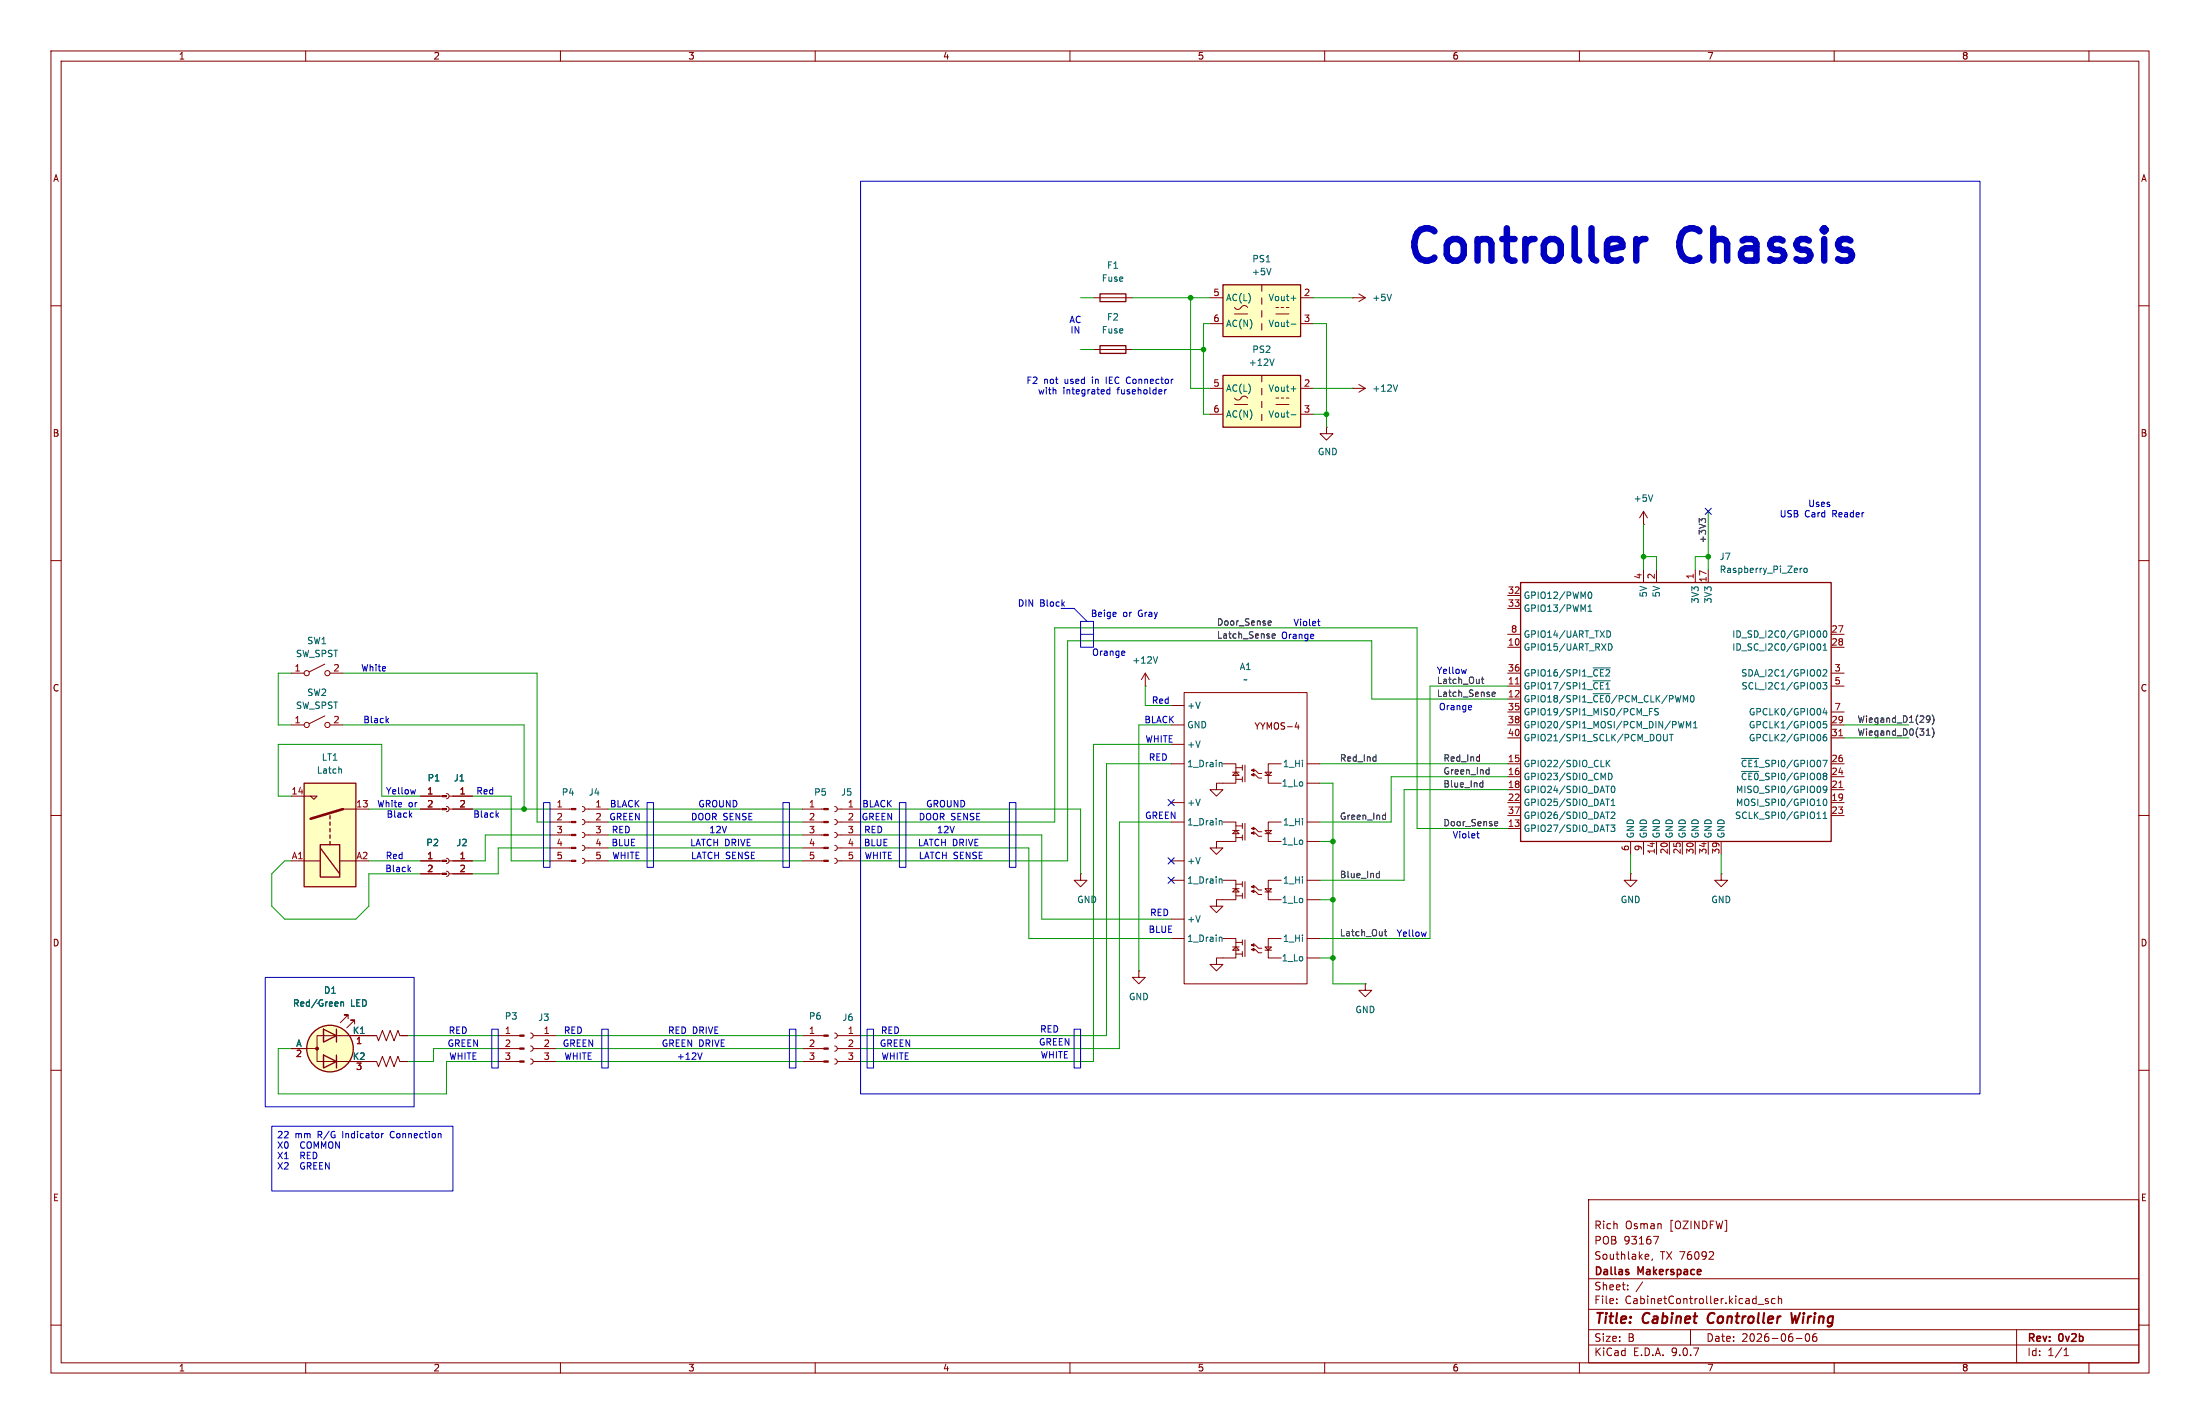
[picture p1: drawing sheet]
<svg xmlns="http://www.w3.org/2000/svg" width="432mm" height="279mm" viewBox="0 0 432 279" stroke-linecap="round" stroke-linejoin="round" font-family="sans-serif">
<g fill="none" stroke="#840000" stroke-width=".2">
<path d="M10 10h411.8v259.4h-411.8zM12 12h407.8v255.4h-407.8zM60 10v2M110 10v2M160 10v2M210 10v2M260 10v2M310 10v2M360 10v2M410 10v2M265.4 58.4h.1M265.4 58.4h2.6"/>
<path d="M266.7 57.7l1.3 .7M268 58.4l-1.3 .8M10 60h2M419.8 60h2M10 110h2M295.9 116.8h2.5M295.9 119.4h2.5M322.6 111.8v2.5M325.1 111.8v2.5M332.7 111.8v2.5M335.3 111.8v2.5M419.8 110h2"/>
<path d="M57.1 132.1h2.6M63.8 130.3l-3.1 1.5M64.8 132.1h2.5M229.9 138.4h2.5M232.4 135.9h24.1v57.1h-24.1zM295.9 132.1h2.5M295.9 124.5h2.5M295.9 127h2.5M295.9 134.6h2.5M295.9 137.2h2.5M295.9 139.7h2.5M359.4 132.1h2.5"/>
<path d="M359.4 124.5h2.5M359.4 127h2.5M359.4 134.6h2.5M359.4 139.7h2.5M10 160h2M107.9 158.8h4.3M229.9 149.9h2.5M229.9 142.2h2.5M229.9 146.1h2.5M229.9 157.5h2.5M240 149.9h2.6v3.8h-3.8v1.2h-1.3l1.3 1.3 1.2-1.3h-1.2M241.9 151.5h1.3"/>
<path d="M242.6 151.5l.6 .6h-1.3zM242.6 152.9h1.2M242.6 150.6h1.2M243.8 150.1v1M243.8 152.4v1M244.3 150.1v3.3M245.6 151.1l.5-.2v.5zM245.6 152l.5-.2v.5zM245.7 151.1h.7l.6 .7h.6M245.7 152h.7l.6 .7h.6M248.3 151.5h1.3l-.7 .6zM248.3 152.1h1.3"/>
<path d="M251.5 149.9h-2.6v3.8h2.6M254.2 142.7h.8M254.8 142.2v.9M256.5 149.9h2.6M256.5 153.7h2.6M295.9 149.9h2.5M295.9 142.2h2.5M295.9 157.5h2.5M295.9 144.8h2.5M295.9 152.4h2.5M295.9 154.9h2.5M359.4 149.9h2.5"/>
<path d="M359.4 142.2h2.5M359.4 157.5h2.5M359.4 144.8h2.5M359.4 152.4h2.5M359.4 154.9h2.5M419.8 160h2M107.9 161.3h4.3M107.9 168.9h4.3M107.9 163.8h4.3M107.9 166.4h4.3M212.1 171.5v1.2h1.3l-1.3 1.3-1.3-1.3h1.3M212.1 171.5h.1"/>
<path d="M229.9 161.3h2.5M229.9 172.7h2.5M229.9 168.9h2.5M240 161.3h2.6v3.8h-3.8v1.3h-1.3l1.3 1.2 1.2-1.2h-1.2M240 172.7h2.6v3.8h-3.8v1.3h-1.3l1.3 1.3 1.2-1.3h-1.2M241.9 162.9h1.3M241.9 174.4h1.3M242.6 162.9l.6 .7h-1.3zM242.6 174.4l.6 .6h-1.3zM242.6 164.3h1.2M242.6 175.8h1.2M242.6 162.1h1.2"/>
<path d="M242.6 173.5h1.2M243.8 161.5v1.1M243.8 163.8v1M243.8 173v1M243.8 175.3v1M244.3 161.5v3.3M244.3 173v3.3M245.6 162.6l.5-.3v.5zM245.6 163.4l.5-.2v.5zM245.6 174l.5-.3v.5zM245.6 174.9l.5-.3v.5zM245.7 162.6h.7l.6 .6h.6"/>
<path d="M245.7 163.4h.7l.6 .7h.6M245.7 174h.7l.6 .6h.6M245.7 174.9h.7l.6 .6h.6M248.3 162.9h1.3l-.7 .7zM248.3 174.4h1.3l-.7 .6zM248.3 163.6h1.3M248.3 175h1.3M251.5 161.3h-2.6v3.8h2.6M251.5 172.7h-2.6v3.8h2.6M256.5 161.3h2.6M256.5 165.1h2.6M256.5 172.7h2.6"/>
<path d="M256.5 176.5h2.6M295.9 160h2.5M295.9 162.6h2.5M320 165.1v2.5M322.6 165.1v2.5M325.1 165.1v2.5M327.7 165.1v2.5M330.2 165.1v2.5M332.7 165.1v2.5M335.3 165.1v2.5M337.8 165.1v2.5M359.4 160h2.5"/>
<path d="M223.5 190.5v1.3h1.3l-1.3 1.2-1.3-1.2h1.3M223.5 190.5h.1M229.9 184.2h2.5M229.9 180.3h2.5M240 184.2h2.6v3.8h-3.8v1.2h-1.3l1.3 1.3 1.2-1.3h-1.2M241.9 185.8h1.3M242.6 185.8l.6 .6h-1.3zM242.6 187.2h1.2M242.6 184.9h1.2M243.8 184.4v1M243.8 186.7v1M244.3 184.4v3.3"/>
<path d="M245.6 185.4l.5-.2v.5zM245.6 186.3l.5-.2v.5zM245.7 185.4h.7l.6 .7h.6M245.7 186.3h.7l.6 .6h.6M248.3 185.8h1.3l-.7 .6zM248.3 186.4h1.3M251.5 184.2h-2.6v3.8h2.6M256.5 184.2h2.6M256.5 188h2.6M268 193v1.3h-1.3l1.3 1.3 1.2-1.3h-1.2M268 193h.1M10 210h2"/>
<path d="M157.5 203.2h4.2M157.5 205.7h4.2M157.5 208.3h4.2M163.8 202.7l.4 .1 .1 .4-.1 .4-.4 .1M163.8 205.2l.4 .2 .1 .3-.1 .4-.4 .1M163.8 207.8l.4 .1 .1 .4-.1 .3-.4 .2M164.3 203.2h4.6M164.3 205.7h4.6M164.3 208.3h4.6M419.8 210h2M311.8 235.4h108v32h-108zM10 260h2"/>
<path d="M311.8 256.9h108M311.8 250.9h108M317.3 255.6v.2M317.3 254.9v.1M319.5 252.9v.2M319.5 252.2v.1M322.4 251.5l-1.3 1.9M323.1 246.1l.4 .1 .1 .2-.7 .2M323.5 247l-.4 .1M324.3 247l-.1 .3M324.5 242.6h1l-.6 1.5M336 245.6l.3 .3v.3l-.9 .9h.9"/>
<path d="M345 255.9h1.2M347 254.9l-.3-.1-.2 .2v.2l.5 .2v.3h-.5M348.4 254.9l-.4-.1-.3 .3 .1 .6h.6M349 254.9l.3-.1 .3 .1 .1 .9M349 254.3v1.5M419.8 260h2M60 267.4v2M110 267.4v2M160 267.4v2M210 267.4v2M260 267.4v2M310 267.4v2"/>
<path d="M311.8 263.9h108M311.8 260.9h108M331.8 260.9v3M352.5 262.6h1.2M354.5 261.8a.81 .81 0 0 0 .3 1.4l.2-.2 .2-.4-.2-.8M356 261.8a1.17 1.17 0 0 0-.1 1.3h.6l.1-.6-.3-.2h-.4l-.1 .2M360 267.4v2M395.8 260.9v6.5M405.1 266h.9M405.1 264.9l.4-.4v1.5M410 267.4v2"/>
<circle cx="60.2" cy="132.1" r=".51"/>
<circle cx="64.3" cy="132.1" r=".51"/>
</g>
<path d="M335.5 257.9l-.2 .2a1.23 1.23 0 0 0 .1 1.4M351.6 257.6l.2 2 .6-1.4 .2 1.4 .7-2" fill="none" stroke="#840000" stroke-width=".4"/>
<path d="M319.5 249.6l.2 .2-.2 .3M319.5 249.1h.1" fill="none" stroke="#840000" stroke-width=".3"/>
<g fill="none" stroke="#006464" stroke-width=".2">
<path d="M273.1 57.7l-.4 1.3M311.7 116.6l.3-.5a.68 .68 0 0 1 .4 .7 .68 .68 0 0 1-.4 .6l-.3-.5M311.7 120h.7M311.7 119.1l.4-.4v1.3M353.7 111.5l-.4 .2M354.1 111.6l.2-.1 .3 .1 .1 .5-.1 .2-.5-.1zM312.7 131h3.3M312.7 133.6h3.3M312.7 136.1h3.3M315.7 123.8a.68 .68 0 0 1 .4 .6 .68 .68 0 0 1-.4 .6M315.7 126.3a.64 .64 0 0 1 .7 .6 .64 .64 0 0 1-.7 .7M323.7 139.6h.5"/>
<path d="M324.3 139h-.6v1.3M325.5 139.1l-.5-.1-.2 .1v.4l.6 .2 .1 .3-.3 .3-.4-.1M331.9 136.6l.2-.1a.68 .68 0 0 1 .4 .6 .68 .68 0 0 1-.4 .6l-.3-.4zM356.9 126.3a.68 .68 0 0 1 .5 .6 .68 .68 0 0 1-.5 .7M357.2 123.9l.2 .4-.2 .6M357.3 134.2v.8M357.8 133.9h.8l-.5 .5 .4 .1v.6l-.2 .1-.5-.1M357.8 127.6h.8M357.8 131.5l.5-.1 .3 .4-.8 .9h.8M357.8 126.7l.4-.4v1.3M358 123.9l.1-.1a.68 .68 0 0 1 .5 .6 .68 .68 0 0 1-.5 .6l-.3-.4zM358.1 138.9l-.3 1h.8"/>
<path d="M358.4 139.4v.9M239.5 149.6l.4 .2v.6M315.3 149.2v1.2M315.4 149.7l.6 .7M315.7 151.7a.64 .64 0 0 1 .7 .6 .64 .64 0 0 1-.7 .7M316 149.2l-.7 .7M316.2 159.5l.5-.2 .3 .4-.8 .9h.8M316.2 158.1h.8M316.2 157.2l.4-.4v1.3M316.4 154.4l.1-.2a.68 .68 0 0 1 .5 .7 .68 .68 0 0 1-.5 .6l-.3-.5zM322.5 140.4h.9M326.5 144.1v1l.3 .3 .3-.1 .1-.2v-1"/>
<path d="M327.7 144.1h.7M328 144.1v1.3M329.4 141.5l.3 1.3 .3-.9 .2 .9 .3-1.3M331 142.8v-1.3l.4 1 .4-1v1.3M332.4 142.8h.7M332.4 141.9l.3-.4v1.3M341.8 148.8h3.4M341.8 151.4h3.4M357.8 159.7l.4-.4v1.3M358 156.9l.1-.1a.68 .68 0 0 1 .5 .6 .68 .68 0 0 1-.5 .7l-.3-.5zM358.4 144.1l-.3 .1-.2 .2-.1 .7 .3 .3 .4-.2 .1-.4-.2-.2h-.3l-.3 .2M358.5 141.5h-.6l-.1 .7 .2-.2 .4 .1 .2 .2-.1 .4-.2 .1-.5-.1"/>
<path d="M358.6 154.8l-.3 .2h-.3l-.2-.2 .1-.4 .4-.2 .3 .3-.1 .7-.2 .3h-.3M239.5 161l.4 .2v.7M239.5 172.5l.4 .1v.7M316.2 161.9h.8l-.5 .5 .4 .1v.5l-.2 .1-.5-.1M356.6 160.6h.8M357.8 160.6h.8M239.5 183.9l.4 .2v.6"/>
</g>
<g fill="#840000" stroke="#840000" stroke-width=".2">
<path d="M112.2 158.6h.8v.3h-.8z"/>
<path d="M112.2 161.2h.8v.2h-.8z"/>
<path d="M112.2 163.7h.8v.3h-.8z"/>
<path d="M112.2 166.2h.8v.3h-.8z"/>
<path d="M112.2 168.8h.8v.2h-.8z"/>
<path d="M161.7 203.1h.9v.2h-.9z"/>
<path d="M161.7 205.6h.9v.3h-.9z"/>
<path d="M161.7 208.2h.9v.2h-.9z"/>
</g>
<path d="M298.4 114.3h61v50.8h-61z" fill="none" stroke="#840000" stroke-width=".25"/>
<path d="M297.4 134.2h.7M360.9 144.4h.7M360.9 154.5h.7" fill="none" stroke="#a90000" stroke-width=".2"/>
<path d="M59.7 153.7h10.1v20.3h-10.1z" fill="#ffffc2"/>
<path d="M214.6 58.4h7.6M57.1 156.2h5.1l-.6 .6-.6-.6M67.3 158.8h5.1M57.1 168.9h5.8M66.7 168.9h3.1" fill="none" stroke="#840000" stroke-width=".2"/>
<path d="M215.9 57.7h5.1v1.5h-5.1zM59.7 153.7h10.1v20.3h-10.1zM62.9 165.7h3.8v6.4h-3.8zM62.9 166.4l3.8 5.1M64.8 160v.7M64.8 161.3v.6M64.8 162.6v.6M64.8 163.8v.7M64.8 165.1v.6" fill="none" stroke="#840000" stroke-width=".25"/>
<path d="M67.3 158.8l-6.3 1.9" fill="none" stroke="#840000" stroke-width=".51"/>
<path d="M66.9 150.9l.1 .1v.7" fill="none" stroke="#006464" stroke-width=".2"/>
<path d="M240 73.7h15.3v10.1h-15.3z" fill="#ffffc2"/>
<path d="M240 73.7h15.3v10.1h-15.3z" fill="none" stroke="#840000" stroke-width=".25"/>
<g fill="none" stroke="#840000" stroke-width=".2">
<path d="M237.5 76.2h2.5M242.3 78.1a.83 .83 0 0 0 .8 .4 .83 .83 0 0 0 .7-.6 .73 .73 0 0 1 1.1 .2M242.3 79.4h2.6M247.6 73.7v1.2M247.6 76.2v1.3M247.6 78.7v1.3M250.4 79.4h2.6M250.4 78.1h.6M251.5 78.1h.5M252.5 78.1h.5M255.3 76.2h2.5M237.5 81.3h2.5"/>
<path d="M247.6 81.3v1.3M255.3 81.3h2.5M322.6 102.9h.1M322.6 100.3l-.8 1.3M322.6 100.3l.7 1.3M322.6 100.3v2.6M57.1 142.2h2.6M63.8 140.5l-3.1 1.5M64.8 142.2h2.5M114.3 158.2l.4 .2 .1 .4-.1 .3-.4 .2M114.8 158.8h4.6M157.5 158.8h4.2"/>
<path d="M163.8 158.2l.4 .2 .1 .4-.1 .3-.4 .2M164.3 158.8h4.6M82.5 168.9h4.3M82.5 171.5h4.3M114.3 160.8l.4 .1 .1 .4-.1 .3-.4 .2M114.3 163.3l.4 .2 .1 .3-.1 .4-.4 .1M114.3 165.9l.4 .1 .1 .4-.1 .3-.4 .2M114.3 168.4l.4 .2 .1 .3-.1 .4-.4 .1M114.8 168.9h4.6M114.8 161.3h4.6M114.8 163.8h4.6M114.8 166.4h4.6"/>
<path d="M157.5 168.9h4.2M157.5 161.3h4.2M157.5 163.8h4.2M157.5 166.4h4.2M163.8 160.8l.4 .1 .1 .4-.1 .3-.4 .2M163.8 163.3l.4 .2 .1 .3-.1 .4-.4 .1M163.8 165.9l.4 .1 .1 .4-.1 .3-.4 .2M163.8 168.4l.4 .2 .1 .3-.1 .4-.4 .1M164.3 168.9h4.6M164.3 161.3h4.6M164.3 163.8h4.6M164.3 166.4h4.6"/>
<path d="M337.8 171.5v1.2h1.3l-1.3 1.3-1.3-1.3h1.3M337.8 171.5h.1M72.4 208.3h1.5l.4 1 .8-2 .7 2 .8-2 .7 2 .8-2 .4 1h1.5M97.8 203.2h4.2M97.8 205.7h4.2M97.8 208.3h4.2M104.1 202.7l.4 .1 .1 .4-.1 .4-.4 .1M104.1 205.2l.4 .2 .1 .3-.1 .4-.4 .1M104.1 207.8l.4 .1 .1 .4-.1 .3-.4 .2M104.6 203.2h4.6M104.6 205.7h4.6M104.6 208.3h4.6"/>
<circle cx="60.2" cy="142.2" r=".51"/>
<circle cx="64.3" cy="142.2" r=".51"/>
</g>
<path d="M250.1 70.4l-.5 1.3M253.4 76.3h1M253.4 81.4h1M324.4 97.1l-.4 1.3" fill="none" stroke="#006464" stroke-width=".2"/>
<g fill="#840000" stroke="#840000" stroke-width=".2">
<path d="M102 203.1h.9v.2h-.9z"/>
<path d="M102 205.6h.9v.3h-.9z"/>
<path d="M102 208.2h.9v.2h-.9z"/>
<path d="M86.8 168.8h.8v.2h-.8z"/>
<path d="M86.8 171.3h.8v.3h-.8z"/>
<path d="M161.7 158.6h.9v.3h-.9z"/>
<path d="M161.7 161.2h.9v.2h-.9z"/>
<path d="M161.7 163.7h.9v.3h-.9z"/>
<path d="M161.7 166.2h.9v.3h-.9z"/>
<path d="M161.7 168.8h.9v.2h-.9z"/>
</g>
<path d="M240 55.9h15.3v10.1h-15.3z" fill="#ffffc2"/>
<g fill="none" stroke="#840000" stroke-width=".25">
<path d="M240 55.9h15.3v10.1h-15.3zM215.9 67.8h5.1v1.5h-5.1zM63.5 201.9l2.5 1.3-2.5 1.3zM63.5 207l2.5 1.3-2.5 1.3zM66 201.9v2.6M66 207v2.6"/>
<circle cx="64.8" cy="205.7" r="4.6"/>
</g>
<g fill="none" stroke="#840000" stroke-width=".2">
<path d="M237.5 58.4h2.5M247.6 55.9v1.3M247.6 58.4v1.3M255.3 58.4h2.5M214.6 68.6h7.6M237.5 63.5h2.5M242.3 60.3a.83 .83 0 0 0 .8 .4 .83 .83 0 0 0 .7-.6 .73 .73 0 0 1 1.1 .2M242.3 61.6h2.6M247.6 61v1.2M247.6 63.5v1.3M250.4 61.6h2.6M250.4 60.3h.6"/>
<path d="M251.5 60.3h.5M252.5 60.3h.5M255.3 63.5h2.5M265.4 76.2h.1M265.4 76.2h2.6M266.7 75.4l1.3 .8M268 76.2l-1.3 .8M260.3 83.8v1.3h1.3l-1.3 1.3-1.2-1.3h1.2M260.3 83.8h.1M224.8 134.6h.1M224.8 132.1l.8 1.3M224.8 132.1l-.8 1.3"/>
<path d="M224.8 132.1v2.5M82.5 156.2h4.3M82.5 158.8h4.3M87.6 155.7l.4 .2 .1 .3-.1 .4-.4 .1M87.6 158.2l.4 .2 .1 .4-.1 .3-.4 .2M88.1 156.2h4.6M88.1 158.8h4.6M82.5 168.9h3.9M82.5 171.5h3.9M87.6 168.4l.4 .2 .1 .3-.1 .4-.4 .1M87.6 170.9l.4 .2 .1 .4-.1 .3-.4 .2M88.1 168.9h4.6"/>
<path d="M88.1 171.5h4.6M320 171.5v1.2h1.3l-1.3 1.3-1.2-1.3h1.2M320 171.5h.1M68.3 199.9v-.8h-.7h.7l-1.5 1.6M57.1 205.7h5.1M66.7 203.2h7.2l.4 1 .8-2 .7 2 .8-2 .7 2 .8-2 .4 1h1.5M66.7 208.3h7M66.8 203.2h-4.6v5.1h4.6M69.6 200.9v-.7h-.8h.8l-1.5 1.5M78.7 208.3h1.3"/>
</g>
<path d="M249.5 52.6l-.5 1.3M253.4 58.5h1M253.4 63.6h1M274.3 75.5l-.4 1.3M227.2 128.8l-.4 1.3M66.9 196.6v.8M66.9 196.7l.5-.1v.8" fill="none" stroke="#006464" stroke-width=".2"/>
<circle cx="64.8" cy="205.7" r="4.6" fill="#ffffc2" stroke="#ffffc2" stroke-width=".2"/>
<g fill="#840000" stroke="#840000" stroke-width=".2">
<path d="M86.8 156.1h.8v.2h-.8z"/>
<path d="M86.8 158.6h.8v.3h-.8z"/>
<circle cx="62.2" cy="205.7" r=".28"/>
</g>
<g fill="none" stroke="#0f0f0f" stroke-width=".2">
<path d="M334 102.2l-.5-.5v.8M334 102l.2-.3h.3l.3 .3M249.1 121.8l.3 .1 .1 .2-.6 .2M249.4 122.6l-.3 .1M249.7 124.8l.6-.1-.1-.3h-.3l-.2 .2v.6h.5M290.7 133.3h.5M290.9 132.8v1.1l.3 .2M292.9 136.2l.6-.1-.1-.2-.4-.1-.1 .2v.6h.5M271.6 159.9l.3 .1M271.9 159.5v1.3M290.7 153.6h.4M291.1 153.2v1.2"/>
<path d="M291.1 154.4h-.4M291.9 151l.4 .1M292.3 150.6v1.3M292.3 151.8l-.4 .1M378.1 144.3h.7M378.3 143.2l.1-.2v1.3M378.3 140.5l.4 .1 .1 .6-.2 .5h-.4M378.8 141l-.2 .2h-.3M379.2 142.8a1.46 1.46 0 0 1 0 2M379.2 140.3a1.46 1.46 0 0 1 0 1.9M270.4 171.4h.3M270.7 170.9v1.3"/>
<path d="M270.7 172.1l-.3 .1M271.9 160.7l-.3 .1M293.5 161.2l.4 .1 .1 .2-.7 .1M293.9 162h-.4M271.7 182.8h.5M271.9 182.4v1.1l.3 .1"/>
</g>
<g fill="none" stroke="#0000c2" stroke-width=".2">
<path d="M168.9 35.6h219.7v179h-219.7zM217.8 76v1.3M217.8 76.5h-.3l-.3 .2 .1 .5h.5M221.3 74l-.2 .5 .2 .7M228.6 76.5v.8M229 76.5l-.4 .2M208.3 119.4h2.5l2.6 2.5M212.1 121.9h2.5v5.1h-2.5zM212.1 124.5h2.5M220.6 127.8l.2 .3-.6 .1M220.7 128.5l-.1 .1M257.7 124.5l.1 .3-.6 .1"/>
<path d="M257.8 125.2l-.1 .1M258.6 121.9h.5M258.8 122.6l.3 .2M287.8 131.3l-.2 .9M288.7 138.4l.1 .3-.6 .1M288.8 139.2l-.1 .1M75.9 141.3l.4 .5M76.3 141l-.5 .4M80.5 159.9l.3 .5M80.8 159.5l-.4 .5M81.6 154.9l-.3 .9M97.5 159.9l.4 .4"/>
<path d="M97.9 159.5l-.5 .5M106.7 157.5h1.2v12.7h-1.2zM127 157.5h1.3v12.7h-1.3zM153.7 157.5h1.2v12.7h-1.2zM176.5 157.5h1.3v12.7h-1.3zM198.1 157.5h1.3v12.7h-1.3zM80.2 170.5l.4 .5M80.6 170.2l-.5 .5M289.8 163.6h.5M290 164.2l.3 .2M52.1 191.8h29.2v25.4h-29.2zM279.9 182.9l-.2 .8"/>
<path d="M96.5 201.9h1.3v7.7h-1.3zM118.1 201.9h1.3v7.7h-1.3zM137.8 206.6l-.4 1.2M154.9 201.9h1.3v7.7h-1.3zM170.2 201.9h1.2v7.7h-1.2zM210.8 201.9h1.3v7.7h-1.3zM53.3 221h35.6v12.7h-35.6zM74.9 222.4v.9M75.3 222.4l-.4 .3M86.5 222.5l.1 .8"/>
</g>
<g fill="none" stroke="#009600" stroke-width=".2">
<path d="M212.1 58.4h2.5M222.2 58.4h15.3M233.7 58.4v17.8h3.8M257.8 58.4h7.6M212.1 68.6h2.5M222.2 68.6h14M237.5 63.5h-1.3v17.8h1.3M257.8 76.2h7.6M257.8 63.5h2.5v20.3M257.8 81.3h2.5M322.6 109.2h2.5v2.6M322.6 102.9v8.9"/>
<path d="M335.3 109.2h-2.6v2.6M335.3 100.3v11.5M57.1 132.1h-2.5v10.1h2.5M67.3 132.1h38.1v29.2h2.5M224.8 134.6v3.8h5.1M295.9 137.2h-26.7v-11.5h-59.7v43.2h-40.6M295.9 134.6h-15.2v49.6h-21.6M57.1 156.2h-2.5v-10.1h20.3v10.1h7.6M67.3 142.2h35.6v16.6M72.4 158.8h10.1M92.7 156.2h7.6v12.7h7.6M92.7 158.8h15.2"/>
<path d="M119.4 158.8h38.1M168.9 158.8h43.2v12.7M229.9 146.1h-15.3v62.2h-45.7M229.9 142.2h-6.4v48.3M229.9 149.9h-12.7v53.3h-48.3M259.1 149.9h36.8M259.1 153.7h2.5v39.3h6.4M295.9 152.4h-22.9v8.9h-13.9M295.9 154.9h-20.3v17.8h-16.5M361.9 142.2h12.7M361.9 144.8h12.7M57.1 168.9h-1.2l-2.6 2.6v6.3l2.6 2.5h13.9l2.6-2.5v-6.3h10.1"/>
<path d="M72.4 168.9h10.1M107.9 163.8h-12.7v5.1h-2.5M107.9 166.4h-10.1v5.1h-5.1M119.4 168.9h38.1M119.4 161.3h38.1M119.4 166.4h38.1M119.4 163.8h38.1M168.9 163.8h35.6v16.5h25.4M168.9 161.3h38.1v-38.1h71.1v39.4h17.8M168.9 166.4h33v17.8h28M229.9 161.3h-10.2v44.4h-50.8M259.1 176.5h2.5"/>
<path d="M259.1 165.1h2.5M320 167.6v3.9M337.8 167.6v3.9M259.1 188h2.5M57.1 205.7h-2.5v8.9h33v-6.3h10.2M80 203.2h17.8M97.8 205.7h-12.7v2.6h-5.1M109.2 208.3h48.3M109.2 205.7h48.3M109.2 203.2h48.3"/>
</g>
<path d="M334.7 99.7l1.2 1.2M335.9 99.7l-1.2 1.2M229.3 156.9l1.2 1.2M230.5 156.9l-1.2 1.2M229.3 168.3l1.2 1.2M229.3 172.1l1.2 1.2M230.5 168.3l-1.2 1.2M230.5 172.1l-1.2 1.2" fill="none" stroke="#000084" stroke-width=".2"/>
<path d="M321.2 46.9v4.2M323 46.9a1.62 1.62 0 0 0-1.8 1.2" fill="none" stroke="#0000c2" stroke-width="1.3"/>
<g fill="#009600" stroke="#009600" stroke-width=".2">
<circle cx="261.6" cy="188" r=".46"/>
<circle cx="261.6" cy="176.5" r=".46"/>
<circle cx="261.6" cy="165.1" r=".46"/>
<circle cx="260.3" cy="81.3" r=".46"/>
<circle cx="233.7" cy="58.4" r=".46"/>
<circle cx="236.2" cy="68.6" r=".46"/>
<circle cx="102.9" cy="158.8" r=".46"/>
<circle cx="322.6" cy="109.2" r=".46"/>
<circle cx="335.3" cy="109.2" r=".46"/>
</g>
<g font-size="8.8" fill="#0000c2">
<text x="275.1" y="53.3">Controller</text>
<text x="329.7" y="53.3">Chassis</text>
</g>
<g font-size="2.8" fill="#840000">
<text x="312.8" y="260.3">Title:</text>
<text x="322.5" y="260.3">Cabinet</text>
<text x="336" y="260.3">Controller</text>
<text x="353.2" y="260.3">Wiring</text>
</g>
<g font-size="2.1" fill="#840000">
<text x="312.8" y="244.4">POB 93167</text>
<text x="312.8" y="241.4">Rich</text>
<text x="319" y="241.4">Osman</text>
<text x="327.8" y="241.4">[OZINDFW]</text>
<text x="312.8" y="250.6">Dallas</text>
<text x="312.8" y="247.4">Southlake,</text>
<text x="321.5" y="250.6">Makerspace</text>
<text x="325.8" y="247.4">TX 76092</text>
<text x="312.8" y="256.1">File:</text>
<text x="312.8" y="253.4">Sheet:</text>
<text x="318.9" y="256.1">CabinetController.kicad_sch</text>
<text x="312.8" y="263.5">Size:</text>
<text x="319.5" y="263.5">B</text>
<text x="334.8" y="263.5">Date:</text>
<text x="341.8" y="263.5">2026-06-06</text>
<text x="397.8" y="263.7">Rev:</text>
<text x="404.2" y="263.7">0v2b</text>
<text x="312.8" y="266.3">KiCad</text>
<text x="320.5" y="266.3">E.D.A.</text>
<text x="328.1" y="266.3">9.0.7</text>
<text x="397.8" y="266.3">Id:</text>
<text x="401.9" y="266.3">1/1</text>
</g>
<g font-size="1.8" fill="#840000">
<text x="35" y="11.9">1</text>
<text x="85" y="11.9">2</text>
<text x="135" y="11.9">3</text>
<text x="185" y="11.9">4</text>
<text x="235" y="11.9">5</text>
<text x="285" y="11.9">6</text>
<text x="335" y="11.9">7</text>
<text x="385" y="11.9">8</text>
<text x="10.3" y="35.9">A</text>
<text x="420.1" y="35.9">A</text>
<text x="10.3" y="85.9">B</text>
<text x="420.1" y="85.9">B</text>
<text x="10.3" y="135.9">C</text>
<text x="420.1" y="135.9">C</text>
<text x="246.1" y="143.4">YYMOS-4</text>
<text x="10.3" y="185.9">D</text>
<text x="420.1" y="185.9">D</text>
<text x="10.3" y="235.9">E</text>
<text x="420.1" y="235.9">E</text>
<text x="35" y="269.3">1</text>
<text x="85" y="269.3">2</text>
<text x="135" y="269.3">3</text>
<text x="185" y="269.3">4</text>
<text x="235" y="269.3">5</text>
<text x="285" y="269.3">6</text>
<text x="335" y="269.3">7</text>
<text x="385" y="269.3">8</text>
</g>
<g font-size="1.8" fill="#006464">
<text x="217.2" y="52.9">F1</text>
<text x="245.7" y="51.7">PS1</text>
<text x="216.2" y="55.5">Fuse</text>
<text x="240.5" y="59.3">AC(L)</text>
<text x="245.6" y="54.2">+5V</text>
<text x="248.9" y="59.3">Vout+</text>
<text x="269.2" y="59.3">+5V</text>
<text x="216.2" y="65.6">Fuse</text>
<text x="217.2" y="63.1">F2</text>
<text x="240.5" y="64.4">AC(N)</text>
<text x="248.9" y="64.4">Vout-</text>
<text x="245" y="72">+12V</text>
<text x="245.7" y="69.4">PS2</text>
<text x="240.5" y="77.1">AC(L)</text>
<text x="248.9" y="77.1">Vout+</text>
<text x="269.2" y="77.1">+12V</text>
<text x="240.5" y="82.1">AC(N)</text>
<text x="248.9" y="82.1">Vout-</text>
<text x="258.6" y="89.5">GND</text>
<text x="320.5" y="98.7">+5V</text>
<text x="337.4" y="110.1">J7</text>
<text x="337.4" y="112.6">Raspberry_Pi_Zero</text>
<text x="299" y="117.7">GPIO12/PWM0</text>
<text x="323.4" y="117.3" transform="rotate(-90 323.4 117.3)">5V</text>
<text x="326" y="117.3" transform="rotate(-90 326 117.3)">5V</text>
<text x="333.6" y="118.5" transform="rotate(-90 333.6 118.5)">3V3</text>
<text x="336.1" y="118.5" transform="rotate(-90 336.1 118.5)">3V3</text>
<text x="299" y="120.2">GPIO13/PWM1</text>
<text x="299" y="125.3">GPIO14/UART_TXD</text>
<text x="339.9" y="125.3">ID_SD_I2C0/GPIO00</text>
<text x="58" y="129.1">SW_SPST</text>
<text x="60.2" y="126.6">SW1</text>
<text x="222.1" y="130.4">+12V</text>
<text x="243.2" y="131.7">A1</text>
<text x="299" y="127.9">GPIO15/UART_RXD</text>
<text x="339.9" y="127.9">ID_SC_I2C0/GPIO01</text>
<text x="60.2" y="136.8">SW2</text>
<text x="243.9" y="134.2">~</text>
<text x="299" y="132.9">GPIO16/SPI1_~{CE2}</text>
<text x="299" y="135.5">GPIO17/SPI1_~{CE1}</text>
<text x="341.6" y="132.9">SDA_I2C1/GPIO02</text>
<text x="341.7" y="135.5">SCL_I2C1/GPIO03</text>
<text x="58" y="139.3">SW_SPST</text>
<text x="232.9" y="139.3">+V</text>
<text x="232.9" y="143.1">GND</text>
<text x="299" y="138">GPIO18/SPI1_~{CE0}/PCM_CLK/PWM0</text>
<text x="299" y="140.6">GPIO19/SPI1_MISO/PCM_FS</text>
<text x="299" y="143.1">GPIO20/SPI1_MOSI/PCM_DIN/PWM1</text>
<text x="343.2" y="140.6">GPCLK0/GPIO04</text>
<text x="343.2" y="143.1">GPCLK1/GPIO05</text>
<text x="63.1" y="149.5">LT1</text>
<text x="232.9" y="146.9">+V</text>
<text x="299" y="145.6">GPIO21/SPI1_SCLK/PCM_DOUT</text>
<text x="343.2" y="145.6">GPCLK2/GPIO06</text>
<text x="62.1" y="152">Latch</text>
<text x="83.8" y="153.5">P1</text>
<text x="89" y="153.5">J1</text>
<text x="232.9" y="150.7">1_Drain</text>
<text x="251.5" y="154.5">1_Lo</text>
<text x="251.7" y="150.7">1_Hi</text>
<text x="299" y="150.7">GPIO22/SDIO_CLK</text>
<text x="299" y="153.3">GPIO23/SDIO_CMD</text>
<text x="299" y="155.8">GPIO24/SDIO_DAT0</text>
<text x="340.6" y="155.8">MISO_SPI0/GPIO09</text>
<text x="341.6" y="150.7">~{CE1}_SPI0/GPIO07</text>
<text x="341.6" y="153.3">~{CE0}_SPI0/GPIO08</text>
<text x="110.2" y="156.3">P4</text>
<text x="115.5" y="156.3">J4</text>
<text x="159.7" y="156.3">P5</text>
<text x="165" y="156.3">J5</text>
<text x="232.9" y="158.3">+V</text>
<text x="299" y="158.3">GPIO25/SDIO_DAT1</text>
<text x="299" y="160.9">GPIO26/SDIO_DAT2</text>
<text x="340.4" y="160.9">SCLK_SPI0/GPIO11</text>
<text x="340.6" y="158.3">MOSI_SPI0/GPIO10</text>
<text x="83.6" y="166.2">P2</text>
<text x="89.5" y="166.2">J2</text>
<text x="232.9" y="162.2">1_Drain</text>
<text x="251.5" y="166">1_Lo</text>
<text x="251.7" y="162.2">1_Hi</text>
<text x="299" y="163.4">GPIO27/SDIO_DAT3</text>
<text x="320.9" y="164.6" transform="rotate(-90 320.9 164.6)">GND</text>
<text x="323.4" y="164.6" transform="rotate(-90 323.4 164.6)">GND</text>
<text x="326" y="164.6" transform="rotate(-90 326 164.6)">GND</text>
<text x="328.5" y="164.6" transform="rotate(-90 328.5 164.6)">GND</text>
<text x="331.1" y="164.6" transform="rotate(-90 331.1 164.6)">GND</text>
<text x="333.6" y="164.6" transform="rotate(-90 333.6 164.6)">GND</text>
<text x="336.1" y="164.6" transform="rotate(-90 336.1 164.6)">GND</text>
<text x="338.7" y="164.6" transform="rotate(-90 338.7 164.6)">GND</text>
<text x="232.9" y="169.8">+V</text>
<text x="232.9" y="173.6">1_Drain</text>
<text x="251.7" y="173.6">1_Hi</text>
<text x="211.3" y="177.4">GND</text>
<text x="251.5" y="177.4">1_Lo</text>
<text x="318" y="177.4">GND</text>
<text x="335.8" y="177.4">GND</text>
<text x="232.9" y="181.2">+V</text>
<text x="232.9" y="185">1_Drain</text>
<text x="251.7" y="185">1_Hi</text>
<text x="251.5" y="188.8">1_Lo</text>
<text x="57.4" y="197.7">Red/Green</text>
<text x="63.5" y="195.2">D1</text>
<text x="68.8" y="197.7">LED</text>
<text x="221.5" y="196.4">GND</text>
<text x="69.1" y="202.9">K1</text>
<text x="99" y="200.3">P3</text>
<text x="105.6" y="200.5">J3</text>
<text x="158.7" y="200.3">P6</text>
<text x="165.2" y="200.5">J6</text>
<text x="265.9" y="199">GND</text>
<text x="58" y="205.5">A</text>
<text x="69.1" y="208">K2</text>
</g>
<g font-size="1.8" fill="#a90000">
<text x="238.1" y="58.2">5</text>
<text x="255.8" y="58.2">2</text>
<text x="238.1" y="63.2">6</text>
<text x="255.8" y="63.2">3</text>
<text x="238.1" y="75.9">5</text>
<text x="255.8" y="75.9">2</text>
<text x="238.1" y="81">6</text>
<text x="255.8" y="81">3</text>
<text x="322.3" y="113.7" transform="rotate(-90 322.3 113.7)">4</text>
<text x="324.9" y="113.7" transform="rotate(-90 324.9 113.7)">2</text>
<text x="332.5" y="113.7" transform="rotate(-90 332.5 113.7)">1</text>
<text x="295.9" y="116.6">32</text>
<text x="295.9" y="119.1">33</text>
<text x="335" y="114.3" transform="rotate(-90 335 114.3)">17</text>
<text x="296.5" y="124.2">8</text>
<text x="359.4" y="124.2">27</text>
<text x="57.7" y="131.8">1</text>
<text x="65.3" y="131.8">2</text>
<text x="295.9" y="126.7">10</text>
<text x="295.9" y="131.8">36</text>
<text x="359.4" y="126.7">28</text>
<text x="360" y="131.8">3</text>
<text x="295.9" y="134.4">11</text>
<text x="295.9" y="136.9">12</text>
<text x="360" y="134.4">5</text>
<text x="57.7" y="142">1</text>
<text x="65.3" y="142">2</text>
<text x="295.9" y="139.4">35</text>
<text x="295.9" y="142">38</text>
<text x="359.4" y="142">29</text>
<text x="360" y="139.4">7</text>
<text x="295.9" y="144.5">40</text>
<text x="295.9" y="149.6">15</text>
<text x="359.4" y="144.5">31</text>
<text x="359.4" y="149.6">26</text>
<text x="57.1" y="156">14</text>
<text x="83.7" y="156">1</text>
<text x="90.1" y="156">1</text>
<text x="295.9" y="152.1">16</text>
<text x="295.9" y="154.7">18</text>
<text x="359.4" y="152.1">24</text>
<text x="359.4" y="154.7">21</text>
<text x="69.8" y="158.5">13</text>
<text x="83.7" y="158.5">2</text>
<text x="90.1" y="158.5">2</text>
<text x="109.1" y="158.5">1</text>
<text x="109.1" y="161">2</text>
<text x="116.8" y="158.5">1</text>
<text x="116.8" y="161">2</text>
<text x="158.7" y="158.5">1</text>
<text x="158.7" y="161">2</text>
<text x="166.3" y="158.5">1</text>
<text x="166.3" y="161">2</text>
<text x="295.9" y="157.2">22</text>
<text x="295.9" y="159.8">37</text>
<text x="359.4" y="157.2">19</text>
<text x="359.4" y="159.8">23</text>
<text x="109.1" y="163.6">3</text>
<text x="109.1" y="166.1">4</text>
<text x="116.8" y="163.6">3</text>
<text x="116.8" y="166.1">4</text>
<text x="158.7" y="163.6">3</text>
<text x="158.7" y="166.1">4</text>
<text x="166.3" y="163.6">3</text>
<text x="166.3" y="166.1">4</text>
<text x="295.9" y="162.3">13</text>
<text x="319.8" y="167.1" transform="rotate(-90 319.8 167.1)">6</text>
<text x="322.3" y="167.1" transform="rotate(-90 322.3 167.1)">9</text>
<text x="324.9" y="167.7" transform="rotate(-90 324.9 167.7)">14</text>
<text x="327.4" y="167.7" transform="rotate(-90 327.4 167.7)">20</text>
<text x="329.9" y="167.7" transform="rotate(-90 329.9 167.7)">25</text>
<text x="332.5" y="167.7" transform="rotate(-90 332.5 167.7)">30</text>
<text x="335" y="167.7" transform="rotate(-90 335 167.7)">34</text>
<text x="337.6" y="167.7" transform="rotate(-90 337.6 167.7)">39</text>
<text x="57.2" y="168.7">A1</text>
<text x="69.9" y="168.7">A2</text>
<text x="83.7" y="168.7">1</text>
<text x="83.7" y="171.2">2</text>
<text x="90.1" y="168.7">1</text>
<text x="90.1" y="171.2">2</text>
<text x="109.1" y="168.7">5</text>
<text x="116.8" y="168.7">5</text>
<text x="158.7" y="168.7">5</text>
<text x="166.3" y="168.7">5</text>
<text x="99" y="202.9">1</text>
<text x="106.6" y="202.9">1</text>
<text x="158.7" y="202.9">1</text>
<text x="166.3" y="202.9">1</text>
<text x="58" y="207.7">2</text>
<text x="69.8" y="205.2">1</text>
<text x="99" y="205.5">2</text>
<text x="99" y="208">3</text>
<text x="106.6" y="205.5">2</text>
<text x="106.6" y="208">3</text>
<text x="158.7" y="205.5">2</text>
<text x="158.7" y="208">3</text>
<text x="166.3" y="205.5">2</text>
<text x="166.3" y="208">3</text>
<text x="69.8" y="210.3">3</text>
</g>
<g font-size="1.8" fill="#0000c2">
<text x="209.8" y="63.6">AC</text>
<text x="210" y="65.6">IN</text>
<text x="201.4" y="75.5">F2</text>
<text x="203.6" y="77.6">with</text>
<text x="204.8" y="75.5">not</text>
<text x="208.6" y="77.6">integrated</text>
<text x="209" y="75.5">used</text>
<text x="214.6" y="75.5">in</text>
<text x="217.5" y="75.5">IEC</text>
<text x="219.4" y="77.6">fuseholder</text>
<text x="221.7" y="75.5">Connector</text>
<text x="349.2" y="101.7">USB</text>
<text x="354.2" y="101.7">Card</text>
<text x="354.8" y="99.7">Uses</text>
<text x="359.7" y="101.7">Reader</text>
<text x="199.7" y="119.2">DIN</text>
<text x="204.1" y="119.2">Block</text>
<text x="214" y="121.3">Beige</text>
<text x="220.4" y="121.3">or</text>
<text x="223.5" y="121.3">Gray</text>
<text x="251.3" y="125.6">Orange</text>
<text x="253.8" y="123">Violet</text>
<text x="70.8" y="131.9">White</text>
<text x="214.3" y="128.9">Orange</text>
<text x="281.9" y="132.4">Yellow</text>
<text x="71.2" y="142.1">Black</text>
<text x="224.5" y="142.1">BLACK</text>
<text x="226" y="138.3">Red</text>
<text x="282.3" y="139.6">Orange</text>
<text x="224.7" y="145.9">WHITE</text>
<text x="225.4" y="149.5">RED</text>
<text x="73.9" y="158.6">White</text>
<text x="75.6" y="156.1">Yellow</text>
<text x="75.8" y="160.6">Black</text>
<text x="80.1" y="158.6">or</text>
<text x="92.8" y="160.6">Black</text>
<text x="93.4" y="156.1">Red</text>
<text x="119.5" y="161.1">GREEN</text>
<text x="119.6" y="158.6">BLACK</text>
<text x="135.5" y="161.1">DOOR SENSE</text>
<text x="137" y="158.6">GROUND</text>
<text x="169" y="161.1">GREEN</text>
<text x="169.1" y="158.6">BLACK</text>
<text x="180.2" y="161.1">DOOR SENSE</text>
<text x="181.7" y="158.6">GROUND</text>
<text x="224.7" y="160.9">GREEN</text>
<text x="119.9" y="166.2">BLUE</text>
<text x="120" y="163.7">RED</text>
<text x="135.4" y="166.2">LATCH DRIVE</text>
<text x="139.1" y="163.7">12V</text>
<text x="169.5" y="166.2">BLUE</text>
<text x="169.5" y="163.7">RED</text>
<text x="180.1" y="166.2">LATCH DRIVE</text>
<text x="183.8" y="163.7">12V</text>
<text x="285" y="164.7">Violet</text>
<text x="75.5" y="171.3">Black</text>
<text x="75.6" y="168.8">Red</text>
<text x="120.1" y="168.8">WHITE</text>
<text x="135.5" y="168.8">LATCH SENSE</text>
<text x="169.6" y="168.8">WHITE</text>
<text x="180.2" y="168.8">LATCH SENSE</text>
<text x="225.6" y="179.9">RED</text>
<text x="225.3" y="183.2">BLUE</text>
<text x="274" y="184">Yellow</text>
<text x="88" y="203.1">RED</text>
<text x="110.6" y="203.1">RED</text>
<text x="131" y="203.1">RED DRIVE</text>
<text x="172.8" y="203.1">RED</text>
<text x="204" y="202.8">RED</text>
<text x="87.7" y="205.6">GREEN</text>
<text x="88.1" y="208.1">WHITE</text>
<text x="110.4" y="205.6">GREEN</text>
<text x="110.7" y="208.1">WHITE</text>
<text x="129.8" y="205.6">GREEN DRIVE</text>
<text x="132.7" y="208.1">+12V</text>
<text x="172.6" y="205.6">GREEN</text>
<text x="172.9" y="208.1">WHITE</text>
<text x="203.8" y="205.3">GREEN</text>
<text x="204.2" y="207.9">WHITE</text>
<text x="54.3" y="223.7">22</text>
<text x="54.3" y="225.7">X0</text>
<text x="54.3" y="227.7">X1</text>
<text x="57.9" y="223.7">mm</text>
<text x="59.1" y="225.7">COMMON</text>
<text x="59.1" y="227.7">RED</text>
<text x="62.4" y="223.7">R/G</text>
<text x="67.5" y="223.7">Indicator</text>
<text x="77.1" y="223.7">Connection</text>
<text x="54.3" y="229.8">X2</text>
<text x="59.1" y="229.8">GREEN</text>
</g>
<g font-size="1.8" fill="#0f0f0f">
<text x="334.9" y="106.7" transform="rotate(-90 334.9 106.7)">+3V3</text>
<text x="238.8" y="122.8">Door_Sense</text>
<text x="238.8" y="125.4">Latch_Sense</text>
<text x="281.9" y="134.3">Latch_Out</text>
<text x="281.9" y="136.8">Latch_Sense</text>
<text x="364.5" y="141.9">Wiegand_D1(29)</text>
<text x="262.9" y="149.5">Red_Ind</text>
<text x="283.2" y="149.5">Red_Ind</text>
<text x="364.5" y="144.4">Wiegand_D0(31)</text>
<text x="283.2" y="154.6">Blue_Ind</text>
<text x="283.2" y="152.1">Green_Ind</text>
<text x="262.9" y="160.9">Green_Ind</text>
<text x="283.2" y="162.2">Door_Sense</text>
<text x="262.9" y="172.4">Blue_Ind</text>
<text x="262.9" y="183.8">Latch_Out</text>
</g>
</svg>
